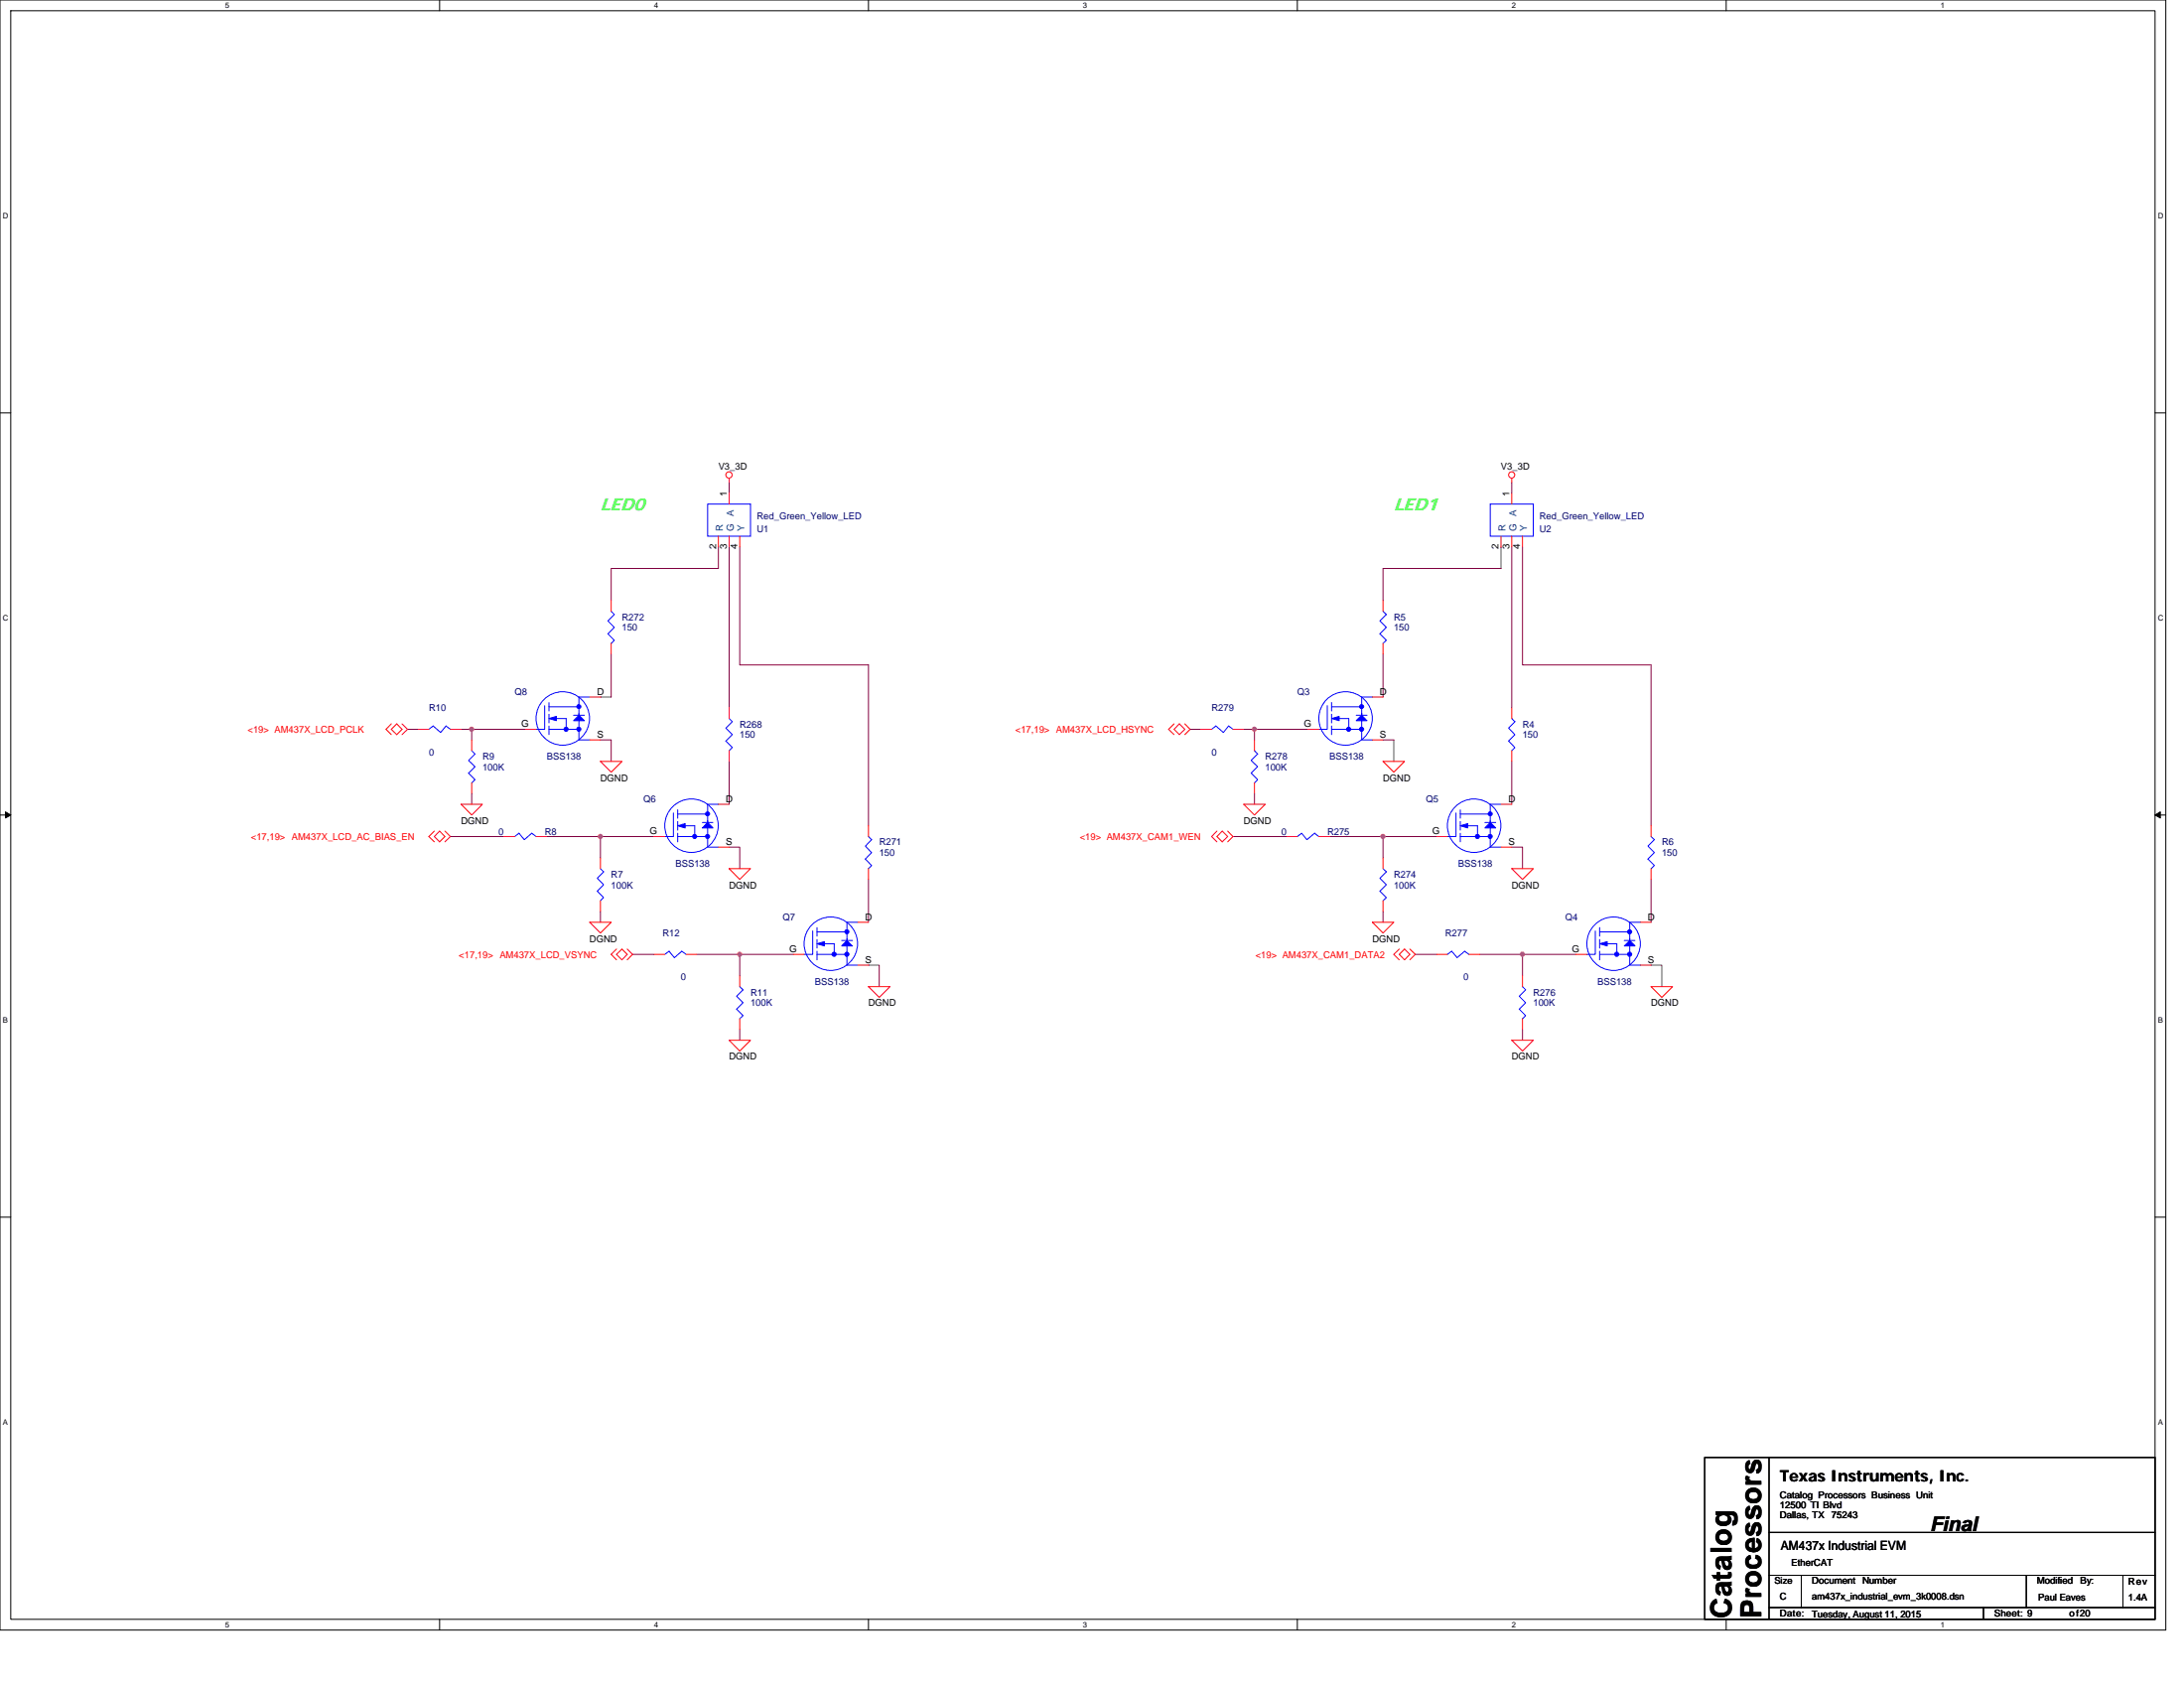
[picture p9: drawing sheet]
<svg xmlns="http://www.w3.org/2000/svg" width="279mm" height="216mm" viewBox="0 0 279 216" stroke-linecap="round" stroke-linejoin="round" font-family="sans-serif">
<path d="M0 0h277.1v208.5h-277.1zM1.4 1.4h274.3v205.7h-274.3z" fill="none" stroke="#000" stroke-width=".13"/>
<g fill="#fff">
<path d="M28.8 .1h.6v1.1h-.6z"/>
<path d="M28.8 207.3h.6v1.1h-.6z"/>
</g>
<path d="M56.2 0v1.4M56.2 207.1v1.4" fill="none" stroke="#000" stroke-width=".13"/>
<g fill="#fff">
<path d="M83.7 .1h.5v1.1h-.5z"/>
<path d="M83.7 207.3h.5v1.1h-.5z"/>
</g>
<path d="M111.1 0v1.4M111.1 207.1v1.4" fill="none" stroke="#000" stroke-width=".13"/>
<g fill="#fff">
<path d="M138.5 .1h.6v1.1h-.6z"/>
<path d="M138.5 207.3h.6v1.1h-.6z"/>
</g>
<path d="M166 0v1.4M166 207.1v1.4" fill="none" stroke="#000" stroke-width=".13"/>
<g fill="#fff">
<path d="M193.4 .1h.6v1.1h-.6z"/>
<path d="M193.4 207.3h.6v1.1h-.6z"/>
</g>
<path d="M220.8 0v1.4M220.8 207.1v1.4" fill="none" stroke="#000" stroke-width=".13"/>
<g fill="#fff">
<path d="M248.3 .1h.5v1.1h-.5z"/>
<path d="M248.3 207.3h.5v1.1h-.5z"/>
<path d="M.4 27.1h.7v1.1h-.7z"/>
<path d="M276.1 27.1h.7v1.1h-.7z"/>
<path d="M.4 78.5h.7v1.1h-.7z"/>
<path d="M276.1 78.5h.7v1.1h-.7z"/>
</g>
<path d="M0 52.8h1.4M275.7 52.8h1.4" fill="none" stroke="#000" stroke-width=".13"/>
<g fill="#fff">
<path d="M.4 130h.6v1.1h-.6z"/>
<path d="M276.1 130h.6v1.1h-.6z"/>
</g>
<path d="M0 104.2h1.4M275.7 104.2h1.4" fill="none" stroke="#000" stroke-width=".13"/>
<path d="M.7 103.8l.7 .4-.7 .4zM275.7 104.2l.7-.4v.8z" fill="#000" stroke="#000" stroke-width=".13"/>
<g fill="#fff">
<path d="M.4 181.4h.6v1.1h-.6z"/>
<path d="M276.1 181.4h.6v1.1h-.6z"/>
</g>
<path d="M0 155.7h1.4M275.7 155.7h1.4M218.1 186.4h57.6v20.7h-57.6zM226.3 186.4v20.6M226.3 196h49.4M226.3 201.5h49.4M226.3 205.6h49.4M230.4 201.5v4.1M253.7 205.6v1.4M259.2 201.5v4.1M271.6 201.5v4.1" fill="none" stroke="#000" stroke-width=".13"/>
<g fill="none" stroke="#800040" stroke-width=".13">
<path d="M91.9 70v2.7h-13.7v4.1M93.3 61.7v1.4M93.3 70v20.5M94.6 70v15h16.5v20.6M192 70v2.7h-15.1v4.1M193.4 61.7v1.4M193.4 70v20.5M194.8 70v15h16.4v20.6M52.1 93.3h1.4M59 93.3h1.3v1.3M60.3 93.3h6.9M76.8 94.6h1.4v2.8"/>
<path d="M78.2 83.7v5.5h-1.4M93.3 97.4v5.5M152.3 93.3h1.3M159.1 93.3h1.4v1.3M160.5 93.3h6.8M176.9 94.6h1.4v2.8M176.9 83.7v5.5M193.4 97.4v5.5M57.6 107h6.9M60.3 101.5v1.4M70 107h6.8M76.8 116.6v1.4"/>
<path d="M76.8 107v2.7M76.8 107h6.9M93.3 108.4h1.3v2.7M111.1 112.5v5.5M157.7 107h6.9M160.5 101.5v1.4M170.1 107h6.8M176.9 116.6v1.4M176.9 107v2.7M176.9 107h6.9M193.4 108.4h1.4v2.7M211.2 112.5v5.5"/>
<path d="M80.9 122.1h2.8M89.2 122.1h5.4M94.6 131.7v1.4M94.6 122.1v2.7M94.6 122.1h6.9M111.1 123.4h1.4v2.8M181.1 122.1h2.7M189.3 122.1h5.5M194.8 131.7v1.4M194.8 122.1v2.7M194.8 122.1h6.8M211.2 123.4h1.4v2.8"/>
</g>
<g fill="#f0f" stroke="#f0f" stroke-width=".13">
<circle cx="60.3" cy="93.3" r=".27"/>
<circle cx="94.6" cy="122.1" r=".27"/>
<circle cx="76.8" cy="107" r=".27"/>
<circle cx="160.5" cy="93.3" r=".27"/>
<circle cx="194.8" cy="122.1" r=".27"/>
<circle cx="176.9" cy="107" r=".27"/>
</g>
<g fill="none" stroke="#f00" stroke-width=".13">
<path d="M78.2 76.8v1.4M91.9 68.6v1.4M93.3 61.2v.5M93.3 63.1v1.4M93.3 68.6v1.4M94.6 68.6v1.4M176.9 76.8v1.4M192 68.6v1.4M193.4 61.2v.5M193.4 63.1v1.4M193.4 68.6v1.4M194.8 68.6v1.4"/>
<path d="M50.1 92.6l-.7 .7 .7 .7M50.8 92.6l.6 .7-.6 .7-.7-.7zM51.4 92.6l.7 .7-.7 .7M53.5 93.3h1.4M57.6 93.3h1.4M60.3 94.6v1.4M67.2 93.3h1.4M75.4 94.6h1.4M75.4 89.2h1.4M76.8 97.4h2.8l-1.4 1.4zM78.2 82.3v1.4M93.3 90.5v1.4"/>
<path d="M93.3 96v1.4M150.2 92.6l-.7 .7 .7 .7M150.9 92.6l.7 .7-.7 .7-.7-.7zM151.6 92.6l.7 .7-.7 .7M153.6 93.3h1.4M157.7 93.3h1.4M160.5 94.6v1.4M167.3 93.3h1.4M175.6 94.6h1.3M175.6 89.2h1.3M176.9 97.4h2.8l-1.4 1.4zM176.9 82.3v1.4"/>
<path d="M193.4 90.5v1.4M193.4 96v1.4M55.6 106.3l-.7 .7 .7 .7M56.2 106.3l.7 .7-.7 .7-.6-.7zM56.9 106.3l.7 .7-.7 .7M59 102.9h2.7l-1.4 1.3zM60.3 100.1v1.4M64.5 107h1.3M68.6 107h1.4M75.4 118h2.8l-1.4 1.3zM76.8 109.7v1.4M76.8 115.2v1.4"/>
<path d="M83.7 107h1.3M91.9 108.4h1.4M91.9 102.9h1.4M93.3 111.1h2.7l-1.4 1.4zM109.7 118h1.4M111.1 105.6v1.4M111.1 111.1v1.4M155.7 106.3l-.7 .7 .7 .7M156.4 106.3l.7 .7-.7 .7-.7-.7zM157.1 106.3l.6 .7-.6 .7M159.1 102.9h2.8l-1.4 1.3zM160.5 100.1v1.4"/>
<path d="M164.6 107h1.4M168.7 107h1.4M175.6 118h2.7l-1.4 1.3zM176.9 109.7v1.4M176.9 115.2v1.4M183.8 107h1.4M192 108.4h1.4M192 102.9h1.4M193.4 111.1h2.8l-1.4 1.4zM209.9 118h1.3M211.2 105.6v1.4M211.2 111.1v1.4"/>
<path d="M78.9 122.1l.7-.7 .6 .7-.6 .7zM78.9 121.4l-.7 .7 .7 .7M80.2 121.4l.7 .7-.7 .7M83.7 122.1h1.3M87.8 122.1h1.4M93.3 133.1h2.7l-1.4 1.3zM94.6 124.8v1.4M94.6 130.3v1.4M101.5 122.1h1.4M109.7 123.4h1.4M111.1 126.2h2.8l-1.4 1.4zM179 121.4l-.7 .7 .7 .7"/>
<path d="M179.7 121.4l.7 .7-.7 .7-.7-.7zM180.4 121.4l.7 .7-.7 .7M183.8 122.1h1.4M187.9 122.1h1.4M193.4 133.1h2.8l-1.4 1.3zM194.8 124.8v1.4M194.8 130.3v1.4M201.6 122.1h1.4M209.9 123.4h1.3M211.2 126.2h2.8l-1.4 1.4z"/>
<circle cx="93.3" cy="60.7" r=".4"/>
<circle cx="193.4" cy="60.7" r=".4"/>
</g>
<g fill="none" stroke="#00f" stroke-width=".13">
<path d="M78.2 78.2l.4 .4-.8 .8 .8 .8-.8 .9 .8 .8-.4 .4M90.5 64.5h5.5v4.1h-5.5zM176.9 78.2l.5 .4-.9 .8 .9 .8-.9 .9 .9 .8-.5 .4M190.6 64.5h5.6v4.1h-5.6zM57.6 93.3l-.5-.4-.7 .8-1-.8-.5 .4M60.3 96l.5 .4-.9 .9 .9 .8-.9 .8 .9 .8-.5 .4M69.7 90.3v3h-1.1M70.2 92.9v1.1M70.2 91.4v1.1M70.2 89.9v1M70.2 93.3h3.9M70.2 90.4h3.9v1.2"/>
<path d="M71.1 91.9h1.3v1.4M73.4 91.5h1.4M74.1 91.2v3.4h1.3M75.4 89.2h-1.3v1.2M93.3 91.9l.4 .4-.8 .8 .8 .9-.8 .8 .8 .8-.4 .4M157.7 93.3l-.5-.4-.7 .8-.9-.8-.6 .4M160.5 96l.4 .4-.8 .9 .8 .8-.8 .8 .8 .8-.4 .4M169.8 90.3v3h-1.1M170.3 92.9v1.1M170.3 91.4v1.1M170.3 89.9v1M170.3 93.3h3.9"/>
<path d="M170.3 90.4h3.9v1.2M171.2 91.9h1.4v1.4M173.5 91.5h1.4M174.2 91.2v3.4h1.4M175.6 89.2h-1.4v1.2M193.4 91.9l.4 .4-.8 .8 .8 .9-.8 .8 .8 .8-.4 .4M65.8 107l.6-.4 .7 .8 .9-.8 .6 .4M76.8 111.1l.4 .4-.8 .8 .8 .9-.8 .8 .8 .8-.4 .4M86.1 104v3h-1.1M86.7 106.6v1.1M86.7 105.1v1.1M86.7 103.6v1"/>
<path d="M86.7 107h3.8M86.7 104.1h3.8v1.2M87.5 105.6h1.4v1.4M89.9 105.2h1.3M90.5 104.9v3.5h1.4M91.9 102.9h-1.4v1.2M104 119.1v3h-1.1M104.5 119.2h3.9v1.2M104.5 118.6v1.1M109.7 118h-1.3v1.2M111.1 107l.4 .4-.8 .8 .8 .9-.8 .8 .8 .8-.4 .4M166 107l.5-.4 .7 .8 1-.8 .5 .4"/>
<path d="M176.9 111.1l.5 .4-.9 .8 .9 .9-.9 .8 .9 .8-.5 .4M186.3 104v3h-1.1M186.8 104.1h3.8v1.2M186.8 106.6v1.1M186.8 105.1v1.1M186.8 103.6v1M186.8 107h3.8M187.6 105.6h1.4v1.4M190 105.2h1.3M190.6 104.9v3.5h1.4M192 102.9h-1.4v1.2M204.1 119.1v3h-1.1"/>
<path d="M204.6 119.2h3.9v1.2M204.6 118.6v1.1M209.9 118h-1.4v1.2M211.2 107l.4 .4-.8 .8 .8 .9-.8 .8 .8 .8-.4 .4M85 122.1l.6-.4 .7 .8 .9-.8 .6 .4M94.6 126.2l.5 .4-.9 .8 .9 .8-.9 .9 .9 .8-.5 .4M104.5 121.7v1.1M104.5 120.2v1.1M104.5 122.1h3.9M105.3 120.7h1.4v1.4M107.7 120.3h1.4M108.4 120v3.4h1.3"/>
<path d="M185.2 122.1l.5-.4 .7 .8 1-.8 .5 .4M194.8 126.2l.4 .4-.8 .8 .8 .8-.8 .9 .8 .8-.4 .4M204.6 121.7v1.1M204.6 120.2v1.1M204.6 122.1h3.9M205.5 120.7h1.3v1.4M207.8 120.3h1.4M208.5 120v3.4h1.4"/>
<circle cx="72" cy="91.9" r="3.4"/>
<circle cx="172.1" cy="91.9" r="3.4"/>
<circle cx="88.5" cy="105.6" r="3.4"/>
<circle cx="188.6" cy="105.6" r="3.4"/>
<circle cx="106.3" cy="120.7" r="3.4"/>
<circle cx="206.4" cy="120.7" r="3.4"/>
</g>
<g fill="#00f" stroke="#00f" stroke-width=".13">
<path d="M108.4 120.3l.7 .7h-1.4z" fill-rule="evenodd"/>
<path d="M104.5 120.7l1-.3v.6z" fill-rule="evenodd"/>
<path d="M74.1 91.5l.7 .7h-1.4z" fill-rule="evenodd"/>
<path d="M70.2 91.9l1-.3v.6z" fill-rule="evenodd"/>
<path d="M208.5 120.3l.7 .7h-1.4z" fill-rule="evenodd"/>
<path d="M204.6 120.7l1-.3v.6z" fill-rule="evenodd"/>
<path d="M174.2 91.5l.7 .7h-1.4z" fill-rule="evenodd"/>
<path d="M170.3 91.9l1-.3v.6z" fill-rule="evenodd"/>
<path d="M190.6 105.2l.7 .7h-1.3z" fill-rule="evenodd"/>
<path d="M186.8 105.6l1-.3v.6z" fill-rule="evenodd"/>
<path d="M90.5 105.2l.7 .7h-1.3z" fill-rule="evenodd"/>
<path d="M86.7 105.6l1-.3v.6z" fill-rule="evenodd"/>
<circle cx="108.3" cy="119.2" r=".27"/>
<circle cx="106.7" cy="122.1" r=".27"/>
<circle cx="108.3" cy="122.1" r=".27"/>
<circle cx="74.1" cy="90.4" r=".26"/>
<circle cx="72.4" cy="93.3" r=".27"/>
<circle cx="74" cy="93.3" r=".27"/>
<circle cx="208.5" cy="119.2" r=".27"/>
<circle cx="206.8" cy="122.1" r=".27"/>
<circle cx="208.5" cy="122.1" r=".27"/>
<circle cx="174.2" cy="90.4" r=".26"/>
<circle cx="172.5" cy="93.3" r=".27"/>
<circle cx="174.2" cy="93.3" r=".27"/>
<circle cx="190.6" cy="104.1" r=".26"/>
<circle cx="189" cy="107" r=".27"/>
<circle cx="190.6" cy="107" r=".27"/>
<circle cx="90.5" cy="104.1" r=".26"/>
<circle cx="88.9" cy="107" r=".27"/>
<circle cx="90.5" cy="107" r=".27"/>
</g>
<g font-size="3.7">
<text x="221.5" y="207" transform="rotate(-90 221.5 207)">Catalog</text>
<text x="225.3" y="207" transform="rotate(-90 225.3 207)">Processors</text>
</g>
<text font-size="2.6" x="246.9" y="195.8">Final</text>
<g font-size="2.3" fill="#0f0">
<text x="76.8" y="65.3">LED0</text>
<text x="178.3" y="65.3">LED1</text>
</g>
<text font-size="2" x="227.7" y="189.5">Texas Instruments, Inc.</text>
<text font-size="1.6" x="227.8" y="198.2">AM437x Industrial EVM</text>
<g font-size="1.2">
<text x="91.9" y="60.1">V3_3D</text>
<text x="93" y="63.5" transform="rotate(-90 93 63.5)">1</text>
<text x="192" y="60.1">V3_3D</text>
<text x="193.1" y="63.5" transform="rotate(-90 193.1 63.5)">1</text>
<text x="91.6" y="70.2" transform="rotate(-90 91.6 70.2)">2</text>
<text x="93" y="70.2" transform="rotate(-90 93 70.2)">3</text>
<text x="94.3" y="70.2" transform="rotate(-90 94.3 70.2)">4</text>
<text x="191.7" y="70.2" transform="rotate(-90 191.7 70.2)">2</text>
<text x="193.1" y="70.2" transform="rotate(-90 193.1 70.2)">3</text>
<text x="194.5" y="70.2" transform="rotate(-90 194.5 70.2)">4</text>
<text x="76.4" y="88.9">D</text>
<text x="176.5" y="88.9">D</text>
<text x="66.7" y="93">G</text>
<text x="76.4" y="94.3">S</text>
<text x="166.8" y="93">G</text>
<text x="176.5" y="94.3">S</text>
<text x="76.8" y="99.9">DGND</text>
<text x="176.9" y="99.9">DGND</text>
<text x="59" y="105.4">DGND</text>
<text x="83.1" y="106.7">G</text>
<text x="92.9" y="102.6">D</text>
<text x="159.1" y="105.4">DGND</text>
<text x="183.3" y="106.7">G</text>
<text x="193" y="102.6">D</text>
<text x="92.9" y="108.1">S</text>
<text x="93.3" y="113.6">DGND</text>
<text x="193" y="108.1">S</text>
<text x="193.4" y="113.6">DGND</text>
<text x="110.7" y="117.7">D</text>
<text x="210.8" y="117.7">D</text>
<text x="75.4" y="120.5">DGND</text>
<text x="101" y="121.8">G</text>
<text x="110.7" y="123.1">S</text>
<text x="175.6" y="120.5">DGND</text>
<text x="201.1" y="121.8">G</text>
<text x="210.8" y="123.1">S</text>
<text x="111.1" y="128.7">DGND</text>
<text x="211.2" y="128.7">DGND</text>
<text x="93.3" y="135.6">DGND</text>
<text x="193.4" y="135.6">DGND</text>
<text x="227.7" y="191.6">Catalog Processors Business Unit</text>
<text x="227.7" y="192.9">12500 TI Blvd</text>
<text x="227.7" y="194.2">Dallas, TX</text>
<text x="234.3" y="194.2">75243</text>
<text x="227" y="202.6">Size</text>
<text x="229.2" y="200.3">EtherCAT</text>
<text x="231.8" y="202.6">Document</text>
<text x="238.3" y="202.6">Number</text>
<text x="260.6" y="202.6">Modified</text>
<text x="266.1" y="202.6">By:</text>
<text x="272.3" y="202.8">Rev</text>
<text x="227.7" y="206.7">Date:</text>
<text x="227.7" y="204.5">C</text>
<text x="231.8" y="206.9">Tuesday, August 11, 2015</text>
<text x="231.8" y="204.5">am437x_industrial_evm_3k0008.dsn</text>
<text x="255.1" y="206.7">Sheet: 9</text>
<text x="260.8" y="204.7">Paul Eaves</text>
<text x="264.7" y="206.7">of20</text>
<text x="272.3" y="204.7">1.4A</text>
</g>
<g font-size="1.2" fill="#004080">
<text x="93.9" y="66" transform="rotate(-90 93.9 66)">A</text>
<text x="194" y="66" transform="rotate(-90 194 66)">A</text>
<text x="92.5" y="67.9" transform="rotate(-90 92.5 67.9)">R</text>
<text x="93.9" y="67.9" transform="rotate(-90 93.9 67.9)">G</text>
<text x="95.2" y="67.9" transform="rotate(-90 95.2 67.9)">Y</text>
<text x="192.6" y="67.9" transform="rotate(-90 192.6 67.9)">R</text>
<text x="194" y="67.9" transform="rotate(-90 194 67.9)">G</text>
<text x="195.3" y="67.9" transform="rotate(-90 195.3 67.9)">Y</text>
</g>
<g font-size="1.2" fill="#000080">
<text x="96.8" y="68.1">U1</text>
<text x="96.8" y="66.4">Red_Green_Yellow_LED</text>
<text x="197" y="68.1">U2</text>
<text x="197" y="66.4">Red_Green_Yellow_LED</text>
<text x="79.6" y="79.3">R272</text>
<text x="79.6" y="80.7">150</text>
<text x="178.3" y="79.3">R5</text>
<text x="178.3" y="80.7">150</text>
<text x="65.8" y="88.9">Q8</text>
<text x="166" y="88.9">Q3</text>
<text x="54.9" y="91">R10</text>
<text x="94.6" y="93">R268</text>
<text x="94.6" y="94.4">150</text>
<text x="155" y="91">R279</text>
<text x="194.8" y="93">R4</text>
<text x="194.8" y="94.4">150</text>
<text x="54.9" y="96.6">0</text>
<text x="61.7" y="97.1">R9</text>
<text x="61.7" y="98.5">100K</text>
<text x="70" y="97.1">BSS138</text>
<text x="155" y="96.6">0</text>
<text x="161.9" y="97.1">R278</text>
<text x="161.9" y="98.5">100K</text>
<text x="170.1" y="97.1">BSS138</text>
<text x="63.8" y="106.7">0</text>
<text x="69.7" y="106.7">R8</text>
<text x="82.3" y="102.6">Q6</text>
<text x="163.9" y="106.7">0</text>
<text x="169.8" y="106.7">R275</text>
<text x="182.4" y="102.6">Q5</text>
<text x="78.2" y="112.2">R7</text>
<text x="78.2" y="113.6">100K</text>
<text x="86.4" y="110.8">BSS138</text>
<text x="112.5" y="108.1">R271</text>
<text x="112.5" y="109.5">150</text>
<text x="178.3" y="112.2">R274</text>
<text x="178.3" y="113.6">100K</text>
<text x="186.5" y="110.8">BSS138</text>
<text x="212.6" y="108.1">R6</text>
<text x="212.6" y="109.5">150</text>
<text x="84.8" y="119.8">R12</text>
<text x="100.1" y="117.7">Q7</text>
<text x="184.9" y="119.8">R277</text>
<text x="200.3" y="117.7">Q4</text>
<text x="87.1" y="125.4">0</text>
<text x="104.2" y="125.9">BSS138</text>
<text x="187.2" y="125.4">0</text>
<text x="204.4" y="125.9">BSS138</text>
<text x="96" y="127.3">R11</text>
<text x="96" y="128.7">100K</text>
<text x="196.2" y="127.3">R276</text>
<text x="196.2" y="128.7">100K</text>
</g>
<g font-size="1.2" fill="#f00">
<text x="31.7" y="93.7">&lt;19&gt; AM437X_LCD_PCLK</text>
<text x="129.9" y="93.7">&lt;17,19&gt; AM437X_LCD_HSYNC</text>
<text x="32.1" y="107.4">&lt;17,19&gt; AM437X_LCD_AC_BIAS_EN</text>
<text x="138.1" y="107.4">&lt;19&gt; AM437X_CAM1_WEN</text>
<text x="58.7" y="122.5">&lt;17,19&gt; AM437X_LCD_VSYNC</text>
<text x="160.6" y="122.5">&lt;19&gt; AM437X_CAM1_DATA2</text>
</g>
<g font-size="1">
<text x="28.8" y="1">5</text>
<text x="83.7" y="1">4</text>
<text x="138.5" y="1">3</text>
<text x="193.4" y="1">2</text>
<text x="248.3" y="1">1</text>
<text x=".4" y="28">D</text>
<text x="276.1" y="28">D</text>
<text x=".4" y="79.4">C</text>
<text x="276.1" y="79.4">C</text>
<text x=".4" y="130.9">B</text>
<text x="276.1" y="130.9">B</text>
<text x=".4" y="182.3">A</text>
<text x="276.1" y="182.3">A</text>
<text x="28.8" y="208.2">5</text>
<text x="83.7" y="208.2">4</text>
<text x="138.5" y="208.2">3</text>
<text x="193.4" y="208.2">2</text>
<text x="248.3" y="208.2">1</text>
</g>
</svg>
